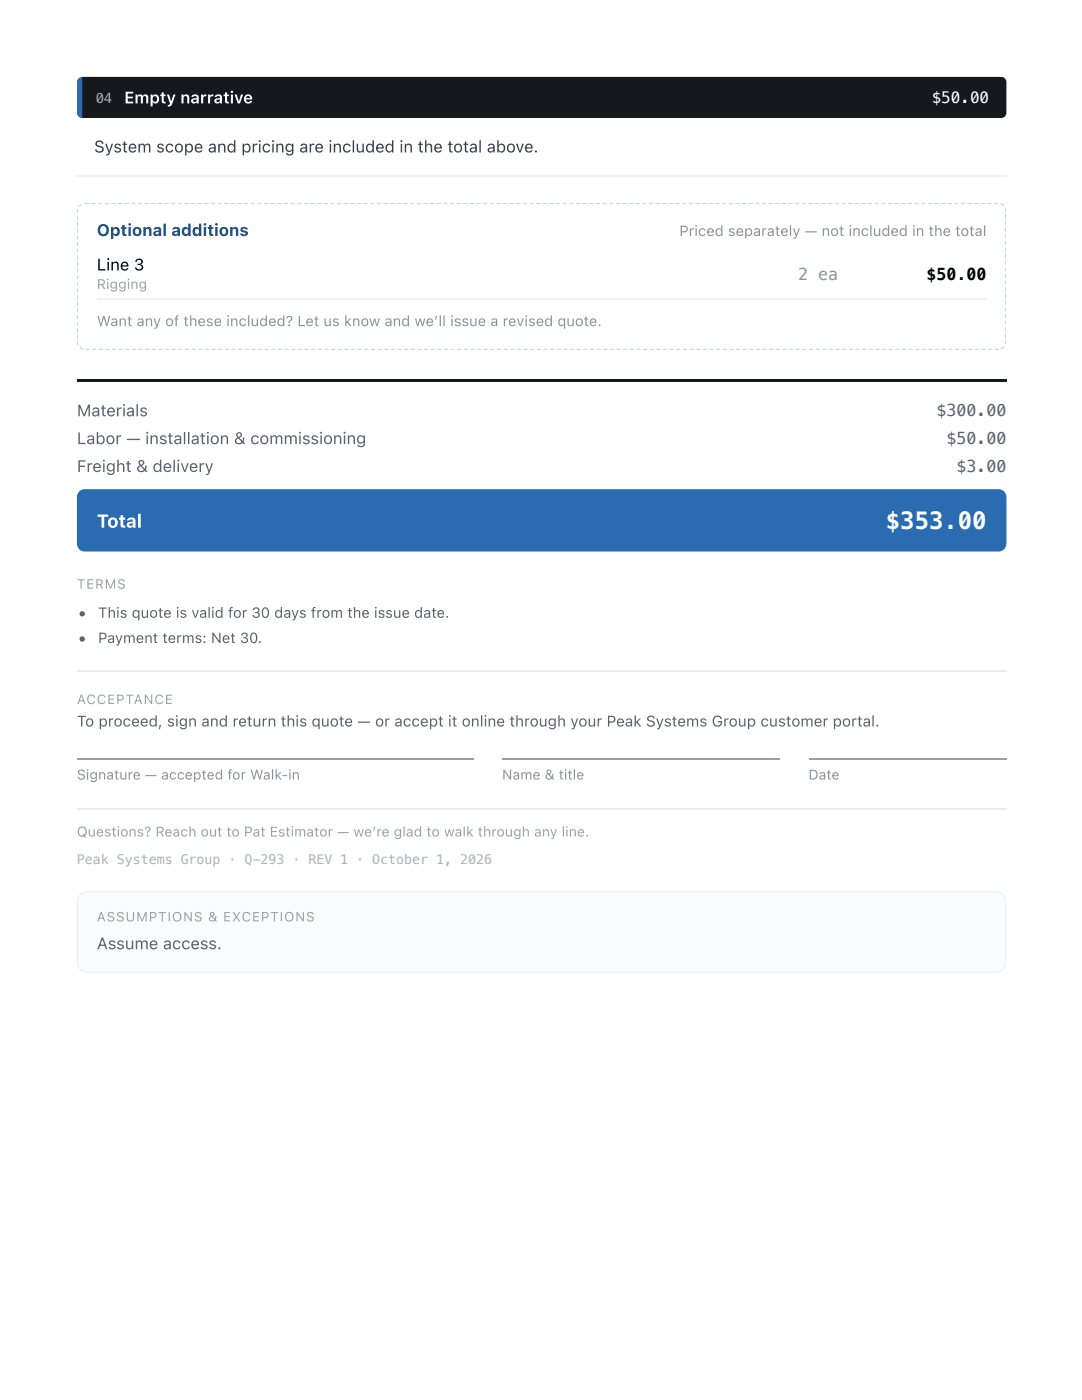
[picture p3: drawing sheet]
<svg xmlns="http://www.w3.org/2000/svg" width="216mm" height="279mm" viewBox="0 0 216 279" stroke-linecap="round" stroke-linejoin="round" font-family="sans-serif">
<path d="M16.2 15.4l183.6-.1a1.06 1.06 0 0 1 1 1.1v6.1a1.06 1.06 0 0 1-1 1h-183.4a.95 .95 0 0 1-.5-1v-6.1l.1-.6z" fill="#16181d"/>
<path d="M15.3 15.3h1.2v8.2h-1.2z" fill="#2b6cb0"/>
<path d="M15.3 35.1h185.5" fill="none" stroke="#f0f1f4" stroke-width=".26"/>
<g fill="#c4d6e9">
<path d="M18.3 40.4h.8v.4h-.8zM19.6 40.4h.8v.4h-.8zM20.9 40.4h.8v.4h-.8zM22.2 40.4h.8v.4h-.8zM23.6 40.4h.7v.4h-.7zM24.9 40.4h.8v.4h-.8zM26.2 40.4h.8v.4h-.8zM27.5 40.4h.8v.4h-.8zM28.9 40.4h.7v.4h-.7zM30.2 40.4h.8v.4h-.8zM31.5 40.4h.8v.4h-.8zM32.8 40.4h.8v.4h-.8zM34.2 40.4h.7v.4h-.7zM35.5 40.4h.8v.4h-.8zM36.8 40.4h.8v.4h-.8zM38.1 40.4h.8v.4h-.8zM39.5 40.4h.7v.4h-.7zM40.8 40.4h.8v.4h-.8zM42.1 40.4h.8v.4h-.8zM43.4 40.4h.8v.4h-.8zM44.7 40.4h.8v.4h-.8zM46.1 40.4h.8v.4h-.8zM47.4 40.4h.8v.4h-.8zM48.7 40.4h.8v.4h-.8zM50 40.4h.8v.4h-.8zM51.4 40.4h.8v.4h-.8zM52.7 40.4h.8v.4h-.8zM54 40.4h.8v.4h-.8zM55.3 40.4h.8v.4h-.8zM56.7 40.4h.8v.4h-.8zM58 40.4h.8v.4h-.8zM59.3 40.4h.8v.4h-.8zM60.6 40.4h.8v.4h-.8zM62 40.4h.8v.4h-.8zM63.3 40.4h.8v.4h-.8zM64.6 40.4h.8v.4h-.8zM65.9 40.4h.8v.4h-.8zM67.3 40.4h.8v.4h-.8zM68.6 40.4h.8v.4h-.8zM69.9 40.4h.8v.4h-.8zM71.2 40.4h.8v.4h-.8zM72.6 40.4h.8v.4h-.8zM73.9 40.4h.8v.4h-.8zM75.2 40.4h.8v.4h-.8zM76.5 40.4h.8v.4h-.8zM77.9 40.4h.8v.4h-.8zM79.2 40.4h.8v.4h-.8zM80.5 40.4h.8v.4h-.8zM81.8 40.4h.8v.4h-.8zM83.2 40.4h.8v.4h-.8zM84.5 40.4h.8v.4h-.8zM85.8 40.4h.8v.4h-.8zM87.1 40.4h.8v.4h-.8zM88.5 40.4h.8v.4h-.8zM89.8 40.4h.8v.4h-.8zM91.1 40.4h.8v.4h-.8zM92.4 40.4h.8v.4h-.8zM93.8 40.4h.8v.4h-.8zM95.1 40.4h.8v.4h-.8zM96.4 40.4h.8v.4h-.8zM97.7 40.4h.8v.4h-.8zM99.1 40.4h.7v.4h-.7zM100.4 40.4h.8v.4h-.8zM101.7 40.4h.8v.4h-.8zM103 40.4h.8v.4h-.8zM104.4 40.4h.7v.4h-.7zM105.7 40.4h.8v.4h-.8zM107 40.4h.8v.4h-.8zM108.3 40.4h.8v.4h-.8zM109.7 40.4h.7v.4h-.7zM111 40.4h.8v.4h-.8zM112.3 40.4h.8v.4h-.8zM113.6 40.4h.8v.4h-.8zM115 40.4h.7v.4h-.7zM116.3 40.4h.8v.4h-.8zM117.6 40.4h.8v.4h-.8zM118.9 40.4h.8v.4h-.8zM120.2 40.4h.8v.4h-.8zM121.6 40.4h.8v.4h-.8zM122.9 40.4h.8v.4h-.8zM124.2 40.4h.8v.4h-.8zM125.5 40.4h.8v.4h-.8zM126.9 40.4h.8v.4h-.8zM128.2 40.4h.8v.4h-.8zM129.5 40.4h.8v.4h-.8zM130.8 40.4h.8v.4h-.8zM132.2 40.4h.8v.4h-.8zM133.5 40.4h.8v.4h-.8zM134.8 40.4h.8v.4h-.8zM136.1 40.4h.8v.4h-.8zM137.5 40.4h.8v.4h-.8zM138.8 40.4h.8v.4h-.8zM140.1 40.4h.8v.4h-.8zM141.4 40.4h.8v.4h-.8zM142.8 40.4h.8v.4h-.8zM144.1 40.4h.8v.4h-.8zM145.4 40.4h.8v.4h-.8zM146.7 40.4h.8v.4h-.8zM148.1 40.4h.8v.4h-.8zM149.4 40.4h.8v.4h-.8zM150.7 40.4h.8v.4h-.8zM152 40.4h.8v.4h-.8zM153.4 40.4h.8v.4h-.8zM154.7 40.4h.8v.4h-.8zM156 40.4h.8v.4h-.8zM157.3 40.4h.8v.4h-.8zM158.7 40.4h.8v.4h-.8zM160 40.4h.8v.4h-.8zM161.3 40.4h.8v.4h-.8zM162.6 40.4h.8v.4h-.8zM164 40.4h.8v.4h-.8zM165.3 40.4h.8v.4h-.8zM166.6 40.4h.8v.4h-.8zM167.9 40.4h.8v.4h-.8zM169.3 40.4h.8v.4h-.8zM170.6 40.4h.8v.4h-.8zM171.9 40.4h.8v.4h-.8zM173.2 40.4h.8v.4h-.8zM174.6 40.4h.7v.4h-.7zM175.9 40.4h.8v.4h-.8zM177.2 40.4h.8v.4h-.8zM178.5 40.4h.8v.4h-.8zM179.9 40.4h.7v.4h-.7zM181.2 40.4h.8v.4h-.8zM182.5 40.4h.8v.4h-.8zM183.8 40.4h.8v.4h-.8zM185.2 40.4h.7v.4h-.7zM186.5 40.4h.8v.4h-.8zM187.8 40.4h.8v.4h-.8zM189.1 40.4h.8v.4h-.8zM190.5 40.4h.7v.4h-.7zM191.8 40.4h.8v.4h-.8zM193.1 40.4h.8v.4h-.8zM194.4 40.4h.8v.4h-.8zM195.7 40.4h.8v.4h-.8zM197.1 40.4h.8v.4h-.8zM198.4 40.4h.8v.4h-.8zM199.8 40.4l.4 .1 .4 .3-.4 .4-.6-.4zM200.4 41.5l.4-.1zM200.5 41.5h.3zM200.5 41.5h.3zM200.5 41.5h.3zM200.5 41.5h.3zM200.5 41.5h.3zM200.5 41.5h.3zM200.5 41.5h.3zM200.5 41.5h.3zM200.5 41.5h.3zM200.5 41.5h.3zM200.5 41.5h.3zM200.5 41.5h.3zM200.5 41.5h.3zM200.5 41.5h.3zM200.5 41.5h.3zM200.5 41.5h.3zM200.5 41.5h.3zM200.5 41.5h.3zM200.5 41.5h.3zM200.5 41.5h.3zM199.7 41.5h1zM198.5 41.5h.8zM197.2 41.5h.8zM195.9 41.5h.8zM194.6 41.5h.8zM193.2 41.5h.8zM191.9 41.5h.8zM190.6 41.5h.8zM189.3 41.5h.8zM187.9 41.5h.8zM186.6 41.5h.8zM185.3 41.5h.8zM184 41.5h.8zM182.6 41.5h.8zM181.3 41.5h.8zM180 41.5h.8zM178.7 41.5h.8zM177.3 41.5h.8zM176 41.5h.8zM174.7 41.5h.8zM173.4 41.5h.8zM172 41.5h.8zM170.7 41.5h.8zM169.4 41.5h.8zM168.1 41.5h.8zM166.7 41.5h.8zM165.4 41.5h.8zM164.1 41.5h.8zM162.8 41.5h.8zM161.4 41.5h.8zM160.1 41.5h.8zM158.8 41.5h.8zM157.5 41.5h.8zM156.1 41.5h.8zM154.8 41.5h.8zM153.5 41.5h.8zM152.2 41.5h.8zM150.9 41.5h.7zM149.5 41.5h.8zM148.2 41.5h.8zM146.9 41.5h.8zM145.6 41.5h.7zM144.2 41.5h.8zM142.9 41.5h.8zM141.6 41.5h.8zM140.3 41.5h.7zM138.9 41.5h.8zM137.6 41.5h.8zM136.3 41.5h.8zM135 41.5h.7zM133.6 41.5h.8zM132.3 41.5h.8zM131 41.5h.8zM129.7 41.5h.8zM128.3 41.5h.8zM127 41.5h.8zM125.7 41.5h.8zM124.4 41.5h.8zM123 41.5h.8zM121.7 41.5h.8zM120.4 41.5h.8zM119.1 41.5h.8zM117.7 41.5h.8zM116.4 41.5h.8zM115.1 41.5h.8zM113.8 41.5h.8zM112.4 41.5h.8zM111.1 41.5h.8zM109.8 41.5h.8zM108.5 41.5h.8zM107.1 41.5h.8zM105.8 41.5h.8zM104.5 41.5h.8zM103.2 41.5h.8zM101.8 41.5h.8zM100.5 41.5h.8zM99.2 41.5h.8zM97.9 41.5h.8zM96.5 41.5h.8zM95.2 41.5h.8zM93.9 41.5h.8zM92.6 41.5h.8zM91.2 41.5h.8zM89.9 41.5h.8zM88.6 41.5h.8zM87.3 41.5h.8zM85.9 41.5h.8zM84.6 41.5h.8zM83.3 41.5h.8zM82 41.5h.8zM80.6 41.5h.8zM79.3 41.5h.8zM78 41.5h.8zM76.7 41.5h.8zM75.4 41.5h.7zM74 41.5h.8zM72.7 41.5h.8zM71.4 41.5h.8zM70.1 41.5h.7zM68.7 41.5h.8zM67.4 41.5h.8zM66.1 41.5h.8zM64.8 41.5h.7zM63.4 41.5h.8zM62.1 41.5h.8zM60.8 41.5h.8zM59.5 41.5h.8zM58.1 41.5h.8zM56.8 41.5h.8zM55.5 41.5h.8zM54.2 41.5h.8zM52.8 41.5h.8zM51.5 41.5h.8zM50.2 41.5h.8zM48.9 41.5h.8zM47.5 41.5h.8zM46.2 41.5h.8zM44.9 41.5h.8zM43.6 41.5h.8zM42.2 41.5h.8zM40.9 41.5h.8zM39.6 41.5h.8zM38.3 41.5h.8zM36.9 41.5h.8zM35.6 41.5h.8zM34.3 41.5h.8zM33 41.5h.8zM31.6 41.5h.8zM30.3 41.5h.8zM29 41.5h.8zM27.7 41.5h.8zM26.3 41.5h.8zM25 41.5h.8zM23.7 41.5h.8zM22.4 41.5h.8zM21 41.5h.8zM19.7 41.5h.8zM18.4 41.5h.8zM17.1 41.5h.8zM15.6 41.5h1zM15.3 41.5h.5zM15.3 41.5h.3zM15.3 41.5h.3zM15.3 41.5h.3zM15.3 41.5h.3zM15.3 41.5h.3zM15.3 41.5h.3zM15.3 41.5h.3zM15.3 41.5h.3zM15.3 41.5h.3zM15.3 41.5h.3zM15.3 41.5h.3zM15.3 41.5h.3zM15.3 41.5h.3zM15.3 41.5h.3zM15.3 41.5h.3zM15.3 41.5h.3zM15.3 41.5h.3zM15.3 41.5h.3zM15.3 41.5h.3zM15.3 41.5h.4zM15.7 40.7l.4-.3 .3 .5-.6 .5-.4-.4zM16.7 40.4h1v.4h-.9z"/>
<path d="M18.3 68.9h.8zM19.6 68.9h.8zM20.9 68.9h.8zM22.2 68.9h.8zM23.6 68.9h.7zM24.9 68.9h.8zM26.2 68.9h.8zM27.5 68.9h.8zM28.9 68.9h.7zM30.2 68.9h.8zM31.5 68.9h.8zM32.8 68.9h.8zM34.2 68.9h.7zM35.5 68.9h.8zM36.8 68.9h.8zM38.1 68.9h.8zM39.5 68.9h.7zM40.8 68.9h.8zM42.1 68.9h.8zM43.4 68.9h.8zM44.7 68.9h.8zM46.1 68.9h.8zM47.4 68.9h.8zM48.7 68.9h.8zM50 68.9h.8zM51.4 68.9h.8zM52.7 68.9h.8zM54 68.9h.8zM55.3 68.9h.8zM56.7 68.9h.8zM58 68.9h.8zM59.3 68.9h.8zM60.6 68.9h.8zM62 68.9h.8zM63.3 68.9h.8zM64.6 68.9h.8zM65.9 68.9h.8zM67.3 68.9h.8zM68.6 68.9h.8zM69.9 68.9h.8zM71.2 68.9h.8zM72.6 68.9h.8zM73.9 68.9h.8zM75.2 68.9h.8zM76.5 68.9h.8zM77.9 68.9h.8zM79.2 68.9h.8zM80.5 68.9h.8zM81.8 68.9h.8zM83.2 68.9h.8zM84.5 68.9h.8zM85.8 68.9h.8zM87.1 68.9h.8zM88.5 68.9h.8zM89.8 68.9h.8zM91.1 68.9h.8zM92.4 68.9h.8zM93.8 68.9h.8zM95.1 68.9h.8zM96.4 68.9h.8zM97.7 68.9h.8zM99.1 68.9h.7zM100.4 68.9h.8zM101.7 68.9h.8zM103 68.9h.8zM104.4 68.9h.7zM105.7 68.9h.8zM107 68.9h.8zM108.3 68.9h.8zM109.7 68.9h.7zM111 68.9h.8zM112.3 68.9h.8zM113.6 68.9h.8zM115 68.9h.7zM116.3 68.9h.8zM117.6 68.9h.8zM118.9 68.9h.8zM120.2 68.9h.8zM121.6 68.9h.8zM122.9 68.9h.8zM124.2 68.9h.8zM125.5 68.9h.8zM126.9 68.9h.8zM128.2 68.9h.8zM129.5 68.9h.8zM130.8 68.9h.8zM132.2 68.9h.8zM133.5 68.9h.8zM134.8 68.9h.8zM136.1 68.9h.8zM137.5 68.9h.8zM138.8 68.9h.8zM140.1 68.9h.8zM141.4 68.9h.8zM142.8 68.9h.8zM144.1 68.9h.8zM145.4 68.9h.8zM146.7 68.9h.8zM148.1 68.9h.8zM149.4 68.9h.8zM150.7 68.9h.8zM152 68.9h.8zM153.4 68.9h.8zM154.7 68.9h.8zM156 68.9h.8zM157.3 68.9h.8zM158.7 68.9h.8zM160 68.9h.8zM161.3 68.9h.8zM162.6 68.9h.8zM164 68.9h.8zM165.3 68.9h.8zM166.6 68.9h.8zM167.9 68.9h.8zM169.3 68.9h.8zM170.6 68.9h.8zM171.9 68.9h.8zM173.2 68.9h.8zM174.6 68.9h.7zM175.9 68.9h.8zM177.2 68.9h.8zM178.5 68.9h.8zM179.9 68.9h.7zM181.2 68.9h.8zM182.5 68.9h.8zM183.8 68.9h.8zM185.2 68.9h.7zM186.5 68.9h.8zM187.8 68.9h.8zM189.1 68.9h.8zM190.5 68.9h.7zM191.8 68.9h.8zM193.1 68.9h.8zM194.4 68.9h.8zM195.7 68.9h.8zM197.1 68.9h.8zM198.4 68.9h.8zM199.6 68.9h1zM200.4 68.9h.4zM200.5 68.9h.3zM200.5 68.9h.3zM200.5 68.9h.3zM200.5 68.9h.3zM200.5 68.9h.3zM200.5 68.9h.3zM200.5 68.9h.3zM200.5 68.9h.3zM200.5 68.9h.3zM200.5 68.9h.3zM200.5 68.9h.3zM200.5 68.9h.3zM200.5 68.9h.3zM200.5 68.9h.3zM200.5 68.9h.3zM200.5 68.9h.3zM200.5 68.9h.3zM200.5 68.9h.3zM200.5 68.9h.3zM200.5 68.9h.3zM199.7 69.5l.6-.5 .4 .4-.5 .5h-.3zM198.5 69.6h.8v.3h-.8zM197.2 69.6h.8v.3h-.8zM195.9 69.6h.8v.3h-.8zM194.6 69.6h.8v.3h-.8zM193.2 69.6h.8v.3h-.8zM191.9 69.6h.8v.3h-.8zM190.6 69.6h.8v.3h-.8zM189.3 69.6h.8v.3h-.8zM187.9 69.6h.8v.3h-.8zM186.6 69.6h.8v.3h-.8zM185.3 69.6h.8v.3h-.8zM184 69.6h.8v.3h-.8zM182.6 69.6h.8v.3h-.8zM181.3 69.6h.8v.3h-.8zM180 69.6h.8v.3h-.8zM178.7 69.6h.8v.3h-.8zM177.3 69.6h.8v.3h-.8zM176 69.6h.8v.3h-.8zM174.7 69.6h.8v.3h-.8zM173.4 69.6h.8v.3h-.8zM172 69.6h.8v.3h-.8zM170.7 69.6h.8v.3h-.8zM169.4 69.6h.8v.3h-.8zM168.1 69.6h.8v.3h-.8zM166.7 69.6h.8v.3h-.8zM165.4 69.6h.8v.3h-.8zM164.1 69.6h.8v.3h-.8zM162.8 69.6h.8v.3h-.8zM161.4 69.6h.8v.3h-.8zM160.1 69.6h.8v.3h-.8zM158.8 69.6h.8v.3h-.8zM157.5 69.6h.8v.3h-.8zM156.1 69.6h.8v.3h-.8zM154.8 69.6h.8v.3h-.8zM153.5 69.6h.8v.3h-.8zM152.2 69.6h.8v.3h-.8zM150.9 69.6h.7v.3h-.7zM149.5 69.6h.8v.3h-.8zM148.2 69.6h.8v.3h-.8zM146.9 69.6h.8v.3h-.8zM145.6 69.6h.7v.3h-.7zM144.2 69.6h.8v.3h-.8zM142.9 69.6h.8v.3h-.8zM141.6 69.6h.8v.3h-.8zM140.3 69.6h.7v.3h-.7zM138.9 69.6h.8v.3h-.8zM137.6 69.6h.8v.3h-.8zM136.3 69.6h.8v.3h-.8zM135 69.6h.7v.3h-.7zM133.6 69.6h.8v.3h-.8zM132.3 69.6h.8v.3h-.8zM131 69.6h.8v.3h-.8zM129.7 69.6h.8v.3h-.8zM128.3 69.6h.8v.3h-.8zM127 69.6h.8v.3h-.8zM125.7 69.6h.8v.3h-.8zM124.4 69.6h.8v.3h-.8zM123 69.6h.8v.3h-.8zM121.7 69.6h.8v.3h-.8zM120.4 69.6h.8v.3h-.8zM119.1 69.6h.8v.3h-.8zM117.7 69.6h.8v.3h-.8zM116.4 69.6h.8v.3h-.8zM115.1 69.6h.8v.3h-.8zM113.8 69.6h.8v.3h-.8zM112.4 69.6h.8v.3h-.8zM111.1 69.6h.8v.3h-.8zM109.8 69.6h.8v.3h-.8zM108.5 69.6h.8v.3h-.8zM107.1 69.6h.8v.3h-.8zM105.8 69.6h.8v.3h-.8zM104.5 69.6h.8v.3h-.8zM103.2 69.6h.8v.3h-.8zM101.8 69.6h.8v.3h-.8zM100.5 69.6h.8v.3h-.8zM99.2 69.6h.8v.3h-.8zM97.9 69.6h.8v.3h-.8zM96.5 69.6h.8v.3h-.8zM95.2 69.6h.8v.3h-.8zM93.9 69.6h.8v.3h-.8zM92.6 69.6h.8v.3h-.8zM91.2 69.6h.8v.3h-.8zM89.9 69.6h.8v.3h-.8zM88.6 69.6h.8v.3h-.8zM87.3 69.6h.8v.3h-.8zM85.9 69.6h.8v.3h-.8zM84.6 69.6h.8v.3h-.8zM83.3 69.6h.8v.3h-.8zM82 69.6h.8v.3h-.8zM80.6 69.6h.8v.3h-.8zM79.3 69.6h.8v.3h-.8zM78 69.6h.8v.3h-.8zM76.7 69.6h.8v.3h-.8zM75.4 69.6h.7v.3h-.7zM74 69.6h.8v.3h-.8zM72.7 69.6h.8v.3h-.8zM71.4 69.6h.8v.3h-.8zM70.1 69.6h.7v.3h-.7zM68.7 69.6h.8v.3h-.8zM67.4 69.6h.8v.3h-.8zM66.1 69.6h.8v.3h-.8zM64.8 69.6h.7v.3h-.7zM63.4 69.6h.8v.3h-.8zM62.1 69.6h.8v.3h-.8zM60.8 69.6h.8v.3h-.8zM59.5 69.6h.8v.3h-.8zM58.1 69.6h.8v.3h-.8zM56.8 69.6h.8v.3h-.8zM55.5 69.6h.8v.3h-.8zM54.2 69.6h.8v.3h-.8zM52.8 69.6h.8v.3h-.8zM51.5 69.6h.8v.3h-.8zM50.2 69.6h.8v.3h-.8zM48.9 69.6h.8v.3h-.8zM47.5 69.6h.8v.3h-.8zM46.2 69.6h.8v.3h-.8zM44.9 69.6h.8v.3h-.8zM43.6 69.6h.8v.3h-.8zM42.2 69.6h.8v.3h-.8zM40.9 69.6h.8v.3h-.8zM39.6 69.6h.8v.3h-.8zM38.3 69.6h.8v.3h-.8zM36.9 69.6h.8v.3h-.8zM35.6 69.6h.8v.3h-.8zM34.3 69.6h.8v.3h-.8zM33 69.6h.8v.3h-.8zM31.6 69.6h.8v.3h-.8zM30.3 69.6h.8v.3h-.8zM29 69.6h.8v.3h-.8zM27.7 69.6h.8v.3h-.8zM26.3 69.6h.8v.3h-.8zM25 69.6h.8v.3h-.8zM23.7 69.6h.8v.3h-.8zM22.4 69.6h.8v.3h-.8zM21 69.6h.8v.3h-.8zM19.7 69.6h.8v.3h-.8zM18.4 69.6h.8v.3h-.8zM17.1 69.6h.8v.3h-.8zM16 69.2l.6 .3-.1 .4h-.5l-.4-.3zM15.3 68.9h.5l-.5 .2zM15.3 68.9h.3zM15.3 68.9h.3zM15.3 68.9h.3zM15.3 68.9h.3zM15.3 68.9h.3zM15.3 68.9h.3zM15.3 68.9h.3zM15.3 68.9h.3zM15.3 68.9h.3zM15.3 68.9h.3zM15.3 68.9h.3zM15.3 68.9h.3zM15.3 68.9h.3zM15.3 68.9h.3zM15.3 68.9h.3zM15.3 68.9h.3zM15.3 68.9h.3zM15.3 68.9h.3zM15.3 68.9h.3zM15.3 68.9h.4zM15.4 68.9h1zM16.7 68.9h1z"/>
<path d="M199.8 40.4v.4zM199.8 40.4v.4zM199.8 40.4v.4zM199.8 40.4v.4zM199.8 40.4v.4zM199.8 40.4v.4zM199.8 40.4v.4zM199.8 40.4v.4zM199.8 40.4v.4zM199.8 40.4v.4zM199.8 40.4v.4zM199.8 40.4v.4zM199.8 40.4v.4zM199.8 40.4v.4zM199.8 40.4v.4zM199.8 40.4v.4zM199.8 40.4v.4zM199.8 40.4v.4zM199.8 40.4v.4zM199.8 40.4v.4zM199.8 40.4v.4zM199.8 40.4v.4zM199.8 40.4v.4zM199.8 40.4v.4zM199.8 40.4v.4zM199.8 40.4v.4zM199.8 40.4v.4zM199.8 40.4v.4zM199.8 40.4v.4zM199.8 40.4v.4zM199.8 40.4v.4zM199.8 40.4v.4zM199.8 40.4v.4zM199.8 40.4v.4zM199.8 40.4v.4zM199.8 40.4v.4zM199.8 40.4v.4zM199.8 40.4v.4zM199.8 40.4v.4zM199.8 40.4v.4zM199.8 40.4v.4zM199.8 40.4v.4zM199.8 40.4v.4zM199.8 40.4v.4zM199.8 40.4v.4zM199.8 40.4v.4zM199.8 40.4v.4zM199.8 40.4v.4zM199.8 40.4v.4zM199.8 40.4v.4zM199.8 40.4v.4zM199.8 40.4v.4zM199.8 40.4v.4zM199.8 40.4v.4zM199.8 40.4v.4zM199.8 40.4v.4zM199.8 40.4v.4zM199.8 40.4v.4zM199.8 40.4v.4zM199.8 40.4v.4zM199.8 40.4v.4zM199.8 40.4v.4zM199.8 40.4v.4zM199.8 40.4v.4zM199.8 40.4v.4zM199.8 40.4v.4zM199.8 40.4v.4zM199.8 40.4v.4zM199.8 40.4v.4zM199.8 40.4v.4zM199.8 40.4v.4zM199.8 40.4v.4zM199.8 40.4v.4zM199.8 40.4v.4zM199.8 40.4v.4zM199.8 40.4v.4zM199.8 40.4v.4zM199.8 40.4v.4zM199.8 40.4v.4zM199.8 40.4v.4zM199.8 40.4v.4zM199.8 40.4v.4zM199.8 40.4v.4zM199.8 40.4v.4zM199.8 40.4v.4zM199.8 40.4v.4zM199.8 40.4v.4zM199.8 40.4v.4zM199.8 40.4v.4zM199.8 40.4v.4zM199.8 40.4v.4zM199.8 40.4v.4zM199.8 40.4v.4zM199.8 40.4v.4zM199.8 40.4v.4zM199.8 40.4v.4zM199.8 40.4v.4zM199.8 40.4v.4zM199.8 40.4v.4zM199.8 40.4v.4zM199.8 40.4v.4zM199.8 40.4v.4zM199.8 40.4v.4zM199.8 40.4v.4zM199.8 40.4v.4zM199.8 40.4v.4zM199.8 40.4v.4zM199.8 40.4v.4zM199.8 40.4v.4zM199.8 40.4v.4zM199.8 40.4v.4zM199.8 40.4v.4zM199.8 40.4v.4zM199.8 40.4v.4zM199.8 40.4v.4zM199.8 40.4v.4zM199.8 40.4v.4zM199.8 40.4v.4zM199.8 40.4v.4zM199.8 40.4v.4zM199.8 40.4v.4zM199.8 40.4v.4zM199.8 40.4v.4zM199.8 40.4v.4zM199.8 40.4v.4zM199.8 40.4v.4zM199.8 40.4v.4zM199.8 40.4v.4zM199.8 40.4v.4zM199.8 40.4v.4zM199.8 40.4v.4zM199.8 40.4v.4zM199.8 40.4v.4zM199.8 40.4v.4zM199.8 40.4v.4zM199.8 40.4v.4zM199.8 40.4v.4zM199.8 40.4l.4 .1 .4 .3-.4 .4-.4-.3zM200.4 41.6l.4-.2v.8h-.3zM200.5 42.8h.3v.8h-.3zM200.5 44.1h.3v.8h-.3zM200.5 45.4h.3v.8h-.3zM200.5 46.8h.3v.7h-.3zM200.5 48.1h.3v.8h-.3zM200.5 49.4h.3v.8h-.3zM200.5 50.7h.3v.8h-.3zM200.5 52.1h.3v.7h-.3zM200.5 53.4h.3v.8h-.3zM200.5 54.7h.3v.8h-.3zM200.5 56h.3v.8h-.3zM200.5 57.3h.3v.8h-.3zM200.5 58.7h.3v.8h-.3zM200.5 60h.3v.8h-.3zM200.5 61.3h.3v.8h-.3zM200.5 62.6h.3v.8h-.3zM200.5 64h.3v.8h-.3zM200.5 65.3h.3v.8h-.3zM200.5 66.6h.3v.8h-.3zM200.5 67.9h.3v.9l-.3-.2zM199.9 69.4l.4-.4 .4 .4-.5 .5h-.3zM199.8 69.6v.3zM199.8 69.6v.3zM199.8 69.6v.3zM199.8 69.6v.3zM199.8 69.6v.3zM199.8 69.6v.3zM199.8 69.6v.3zM199.8 69.6v.3zM199.8 69.6v.3zM199.8 69.6v.3zM199.8 69.6v.3zM199.8 69.6v.3zM199.8 69.6v.3zM199.8 69.6v.3zM199.8 69.6v.3zM199.8 69.6v.3zM199.8 69.6v.3zM199.8 69.6v.3zM199.8 69.6v.3zM199.8 69.6v.3zM199.8 69.6v.3zM199.8 69.6v.3zM199.8 69.6v.3zM199.8 69.6v.3zM199.8 69.6v.3zM199.8 69.6v.3zM199.8 69.6v.3zM199.8 69.6v.3zM199.8 69.6v.3zM199.8 69.6v.3zM199.8 69.6v.3zM199.8 69.6v.3zM199.8 69.6v.3zM199.8 69.6v.3zM199.8 69.6v.3zM199.8 69.6v.3zM199.8 69.6v.3zM199.8 69.6v.3zM199.8 69.6v.3zM199.8 69.6v.3zM199.8 69.6v.3zM199.8 69.6v.3zM199.8 69.6v.3zM199.8 69.6v.3zM199.8 69.6v.3zM199.8 69.6v.3zM199.8 69.6v.3zM199.8 69.6v.3zM199.8 69.6v.3zM199.8 69.6v.3zM199.8 69.6v.3zM199.8 69.6v.3zM199.8 69.6v.3zM199.8 69.6v.3zM199.8 69.6v.3zM199.8 69.6v.3zM199.8 69.6v.3zM199.8 69.6v.3zM199.8 69.6v.3zM199.8 69.6v.3zM199.8 69.6v.3zM199.8 69.6v.3zM199.8 69.6v.3zM199.8 69.6v.3zM199.8 69.6v.3zM199.8 69.6v.3zM199.8 69.6v.3zM199.8 69.6v.3zM199.8 69.6v.3zM199.8 69.6v.3zM199.8 69.6v.3zM199.8 69.6v.3zM199.8 69.6v.3zM199.8 69.6v.3zM199.8 69.6v.3zM199.8 69.6v.3zM199.8 69.6v.3zM199.8 69.6v.3zM199.8 69.6v.3zM199.8 69.6v.3zM199.8 69.6v.3zM199.8 69.6v.3zM199.8 69.6v.3zM199.8 69.6v.3zM199.8 69.6v.3zM199.8 69.6v.3zM199.8 69.6v.3zM199.8 69.6v.3zM199.8 69.6v.3zM199.8 69.6v.3zM199.8 69.6v.3zM199.8 69.6v.3zM199.8 69.6v.3zM199.8 69.6v.3zM199.8 69.6v.3zM199.8 69.6v.3zM199.8 69.6v.3zM199.8 69.6v.3zM199.8 69.6v.3zM199.8 69.6v.3zM199.8 69.6v.3zM199.8 69.6v.3zM199.8 69.6v.3zM199.8 69.6v.3zM199.8 69.6v.3zM199.8 69.6v.3zM199.8 69.6v.3zM199.8 69.6v.3zM199.8 69.6v.3zM199.8 69.6v.3zM199.8 69.6v.3zM199.8 69.6v.3zM199.8 69.6v.3zM199.8 69.6v.3zM199.8 69.6v.3zM199.8 69.6v.3zM199.8 69.6v.3zM199.8 69.6v.3zM199.8 69.6v.3zM199.8 69.6v.3zM199.8 69.6v.3zM199.8 69.6v.3zM199.8 69.6v.3zM199.8 69.6v.3zM199.8 69.6v.3zM199.8 69.6v.3zM199.8 69.6v.3zM199.8 69.6v.3zM199.8 69.6v.3zM199.8 69.6v.3zM199.8 69.6v.3zM199.8 69.6v.3zM199.8 69.6v.3zM199.8 69.6v.3zM199.8 69.6v.3zM199.8 69.6v.3zM199.8 69.6v.3zM199.8 69.6v.3zM199.8 69.2v.7zM199.8 68.2v.9zM199.8 66.9v.7zM199.8 65.5v.8zM199.8 64.2v.8zM199.8 62.9v.8zM199.8 61.6v.8zM199.8 60.2v.8zM199.8 58.9v.8zM199.8 57.6v.8zM199.8 56.3v.8zM199.8 54.9v.8zM199.8 53.6v.8zM199.8 52.3v.8zM199.8 51v.8zM199.8 49.6v.8zM199.8 48.3v.8zM199.8 47v.8zM199.8 45.7v.8zM199.8 44.3v.8zM199.8 43v.8zM199.8 41.6v.9zM199.8 40.4v1zM199.8 40.4v.4z"/>
<path d="M16.3 40.4v.4zM16.3 40.4v.4zM16.3 40.4v.4zM16.3 40.4v.4zM16.3 40.4v.4zM16.3 40.4v.4zM16.3 40.4v.4zM16.3 40.4v.4zM16.3 40.4v.4zM16.3 40.4v.4zM16.3 40.4v.4zM16.3 40.4v.4zM16.3 40.4v.4zM16.3 40.4v.4zM16.3 40.4v.4zM16.3 40.4v.4zM16.3 40.4v.4zM16.3 40.4v.4zM16.3 40.4v.4zM16.3 40.4v.4zM16.3 40.4v.4zM16.3 40.4v.4zM16.3 40.4v.4zM16.3 40.4v.4zM16.3 40.4v.4zM16.3 40.4v.4zM16.3 40.4v.4zM16.3 40.4v.4zM16.3 40.4v.4zM16.3 40.4v.4zM16.3 40.4v.4zM16.3 40.4v.4zM16.3 40.4v.4zM16.3 40.4v.4zM16.3 40.4v.4zM16.3 40.4v.4zM16.3 40.4v.4zM16.3 40.4v.4zM16.3 40.4v.4zM16.3 40.4v.4zM16.3 40.4v.4zM16.3 40.4v.4zM16.3 40.4v.4zM16.3 40.4v.4zM16.3 40.4v.4zM16.3 40.4v.4zM16.3 40.4v.4zM16.3 40.4v.4zM16.3 40.4v.4zM16.3 40.4v.4zM16.3 40.4v.4zM16.3 40.4v.4zM16.3 40.4v.4zM16.3 40.4v.4zM16.3 40.4v.4zM16.3 40.4v.4zM16.3 40.4v.4zM16.3 40.4v.4zM16.3 40.4v.4zM16.3 40.4v.4zM16.3 40.4v.4zM16.3 40.4v.4zM16.3 40.4v.4zM16.3 40.4v.4zM16.3 40.4v.4zM16.3 40.4v.4zM16.3 40.4v.4zM16.3 40.4v.4zM16.3 40.4v.4zM16.3 40.4v.4zM16.3 40.4v.4zM16.3 40.4v.4zM16.3 40.4v.4zM16.3 40.4v.4zM16.3 40.4v.4zM16.3 40.4v.4zM16.3 40.4v.4zM16.3 40.4v.4zM16.3 40.4v.4zM16.3 40.4v.4zM16.3 40.4v.4zM16.3 40.4v.4zM16.3 40.4v.4zM16.3 40.4v.4zM16.3 40.4v.4zM16.3 40.4v.4zM16.3 40.4v.4zM16.3 40.4v.4zM16.3 40.4v.4zM16.3 40.4v.4zM16.3 40.4v.4zM16.3 40.4v.4zM16.3 40.4v.4zM16.3 40.4v.4zM16.3 40.4v.4zM16.3 40.4v.4zM16.3 40.4v.4zM16.3 40.4v.4zM16.3 40.4v.4zM16.3 40.4v.4zM16.3 40.4v.4zM16.3 40.4v.4zM16.3 40.4v.4zM16.3 40.4v.4zM16.3 40.4v.4zM16.3 40.4v.4zM16.3 40.4v.4zM16.3 40.4v.4zM16.3 40.4v.4zM16.3 40.4v.4zM16.3 40.4v.4zM16.3 40.4v.4zM16.3 40.4v.4zM16.3 40.4v.4zM16.3 40.4v.4zM16.3 40.4v.4zM16.3 40.4v.4zM16.3 40.4v.4zM16.3 40.4v.4zM16.3 40.4v.4zM16.3 40.4v.4zM16.3 40.4v.4zM16.3 40.4v.4zM16.3 40.4v.4zM16.3 40.4v.4zM16.3 40.4v.4zM16.3 40.4v.4zM16.3 40.4v.4zM16.3 40.4v.4zM16.3 40.4v.4zM16.3 40.4v.4zM16.3 40.4v.4zM16.3 40.4v.4zM16.3 40.4v.4zM16.3 40.4v.4zM16.3 40.4v.4zM16.3 40.4v.4zM16.3 40.4v.8zM16.3 41.4v.8zM16.3 42.8v.8zM16.3 44.1v.8zM16.3 45.4v.8zM16.3 46.8v.7zM16.3 48.1v.8zM16.3 49.4v.8zM16.3 50.7v.8zM16.3 52.1v.7zM16.3 53.4v.8zM16.3 54.7v.8zM16.3 56v.8zM16.3 57.3v.8zM16.3 58.7v.8zM16.3 60v.8zM16.3 61.3v.8zM16.3 62.6v.8zM16.3 64v.8zM16.3 65.3v.8zM16.3 66.6v.8zM16.3 67.9v.9zM16.3 69v.9zM16.3 69.6v.3zM16.3 69.6v.3zM16.3 69.6v.3zM16.3 69.6v.3zM16.3 69.6v.3zM16.3 69.6v.3zM16.3 69.6v.3zM16.3 69.6v.3zM16.3 69.6v.3zM16.3 69.6v.3zM16.3 69.6v.3zM16.3 69.6v.3zM16.3 69.6v.3zM16.3 69.6v.3zM16.3 69.6v.3zM16.3 69.6v.3zM16.3 69.6v.3zM16.3 69.6v.3zM16.3 69.6v.3zM16.3 69.6v.3zM16.3 69.6v.3zM16.3 69.6v.3zM16.3 69.6v.3zM16.3 69.6v.3zM16.3 69.6v.3zM16.3 69.6v.3zM16.3 69.6v.3zM16.3 69.6v.3zM16.3 69.6v.3zM16.3 69.6v.3zM16.3 69.6v.3zM16.3 69.6v.3zM16.3 69.6v.3zM16.3 69.6v.3zM16.3 69.6v.3zM16.3 69.6v.3zM16.3 69.6v.3zM16.3 69.6v.3zM16.3 69.6v.3zM16.3 69.6v.3zM16.3 69.6v.3zM16.3 69.6v.3zM16.3 69.6v.3zM16.3 69.6v.3zM16.3 69.6v.3zM16.3 69.6v.3zM16.3 69.6v.3zM16.3 69.6v.3zM16.3 69.6v.3zM16.3 69.6v.3zM16.3 69.6v.3zM16.3 69.6v.3zM16.3 69.6v.3zM16.3 69.6v.3zM16.3 69.6v.3zM16.3 69.6v.3zM16.3 69.6v.3zM16.3 69.6v.3zM16.3 69.6v.3zM16.3 69.6v.3zM16.3 69.6v.3zM16.3 69.6v.3zM16.3 69.6v.3zM16.3 69.6v.3zM16.3 69.6v.3zM16.3 69.6v.3zM16.3 69.6v.3zM16.3 69.6v.3zM16.3 69.6v.3zM16.3 69.6v.3zM16.3 69.6v.3zM16.3 69.6v.3zM16.3 69.6v.3zM16.3 69.6v.3zM16.3 69.6v.3zM16.3 69.6v.3zM16.3 69.6v.3zM16.3 69.6v.3zM16.3 69.6v.3zM16.3 69.6v.3zM16.3 69.6v.3zM16.3 69.6v.3zM16.3 69.6v.3zM16.3 69.6v.3zM16.3 69.6v.3zM16.3 69.6v.3zM16.3 69.6v.3zM16.3 69.6v.3zM16.3 69.6v.3zM16.3 69.6v.3zM16.3 69.6v.3zM16.3 69.6v.3zM16.3 69.6v.3zM16.3 69.6v.3zM16.3 69.6v.3zM16.3 69.6v.3zM16.3 69.6v.3zM16.3 69.6v.3zM16.3 69.6v.3zM16.3 69.6v.3zM16.3 69.6v.3zM16.3 69.6v.3zM16.3 69.6v.3zM16.3 69.6v.3zM16.3 69.6v.3zM16.3 69.6v.3zM16.3 69.6v.3zM16.3 69.6v.3zM16.3 69.6v.3zM16.3 69.6v.3zM16.3 69.6v.3zM16.3 69.6v.3zM16.3 69.6v.3zM16.3 69.6v.3zM16.3 69.6v.3zM16.3 69.6v.3zM16.3 69.6v.3zM16.3 69.6v.3zM16.3 69.6v.3zM16.3 69.6v.3zM16.3 69.6v.3zM16.3 69.6v.3zM16.3 69.6v.3zM16.3 69.6v.3zM16.3 69.6v.3zM16.3 69.6v.3zM16.3 69.6v.3zM16.3 69.6v.3zM16.3 69.6v.3zM16.3 69.6v.3zM16.3 69.6v.3zM16.3 69.6v.3zM16.3 69.6v.3zM16.3 69.6v.3zM16.3 69.6v.3zM16.3 69.6v.3zM16.3 69.6v.3zM16.3 69.6v.3zM16 69.2l.3 .2v.5h-.3l-.4-.3zM15.3 68.2h.3l.2 .6-.5 .3zM15.3 66.9h.3v.7h-.3zM15.3 65.5h.3v.8h-.3zM15.3 64.2h.3v.8h-.3zM15.3 62.9h.3v.8h-.3zM15.3 61.6h.3v.8h-.3zM15.3 60.2h.3v.8h-.3zM15.3 58.9h.3v.8h-.3zM15.3 57.6h.3v.8h-.3zM15.3 56.3h.3v.8h-.3zM15.3 54.9h.3v.8h-.3zM15.3 53.6h.3v.8h-.3zM15.3 52.3h.3v.8h-.3zM15.3 51h.3v.8h-.3zM15.3 49.6h.3v.8h-.3zM15.3 48.3h.3v.8h-.3zM15.3 47h.3v.8h-.3zM15.3 45.7h.3v.8h-.3zM15.3 44.3h.3v.8h-.3zM15.3 43h.3v.8h-.3zM15.3 41.6l.4 .2-.1 .7h-.3zM15.7 40.7l.4-.3 .2 .5-.5 .5-.4-.4zM16.3 40.4v.4z"/>
</g>
<path d="M19.3 59.7h177.5" fill="none" stroke="#f0f1f4" stroke-width=".26"/>
<path d="M15.3 75.7h185.5v.5h-185.5z" fill="#16181d"/>
<path d="M15.8 98.1l.5-.3 .6-.2h182.3a1.59 1.59 0 0 1 1.6 1.6v9.3a1.59 1.59 0 0 1-1.6 1.6h-182.3a1.59 1.59 0 0 1-1.6-1.6v-9.3l.2-.6z" fill="#2b6cb0"/>
<path d="M15.3 134h185.5M15.3 161.5h185.5" fill="none" stroke="#ececf0" stroke-width=".26"/>
<path d="M16.1 178.5a1.98 1.98 0 0 1 1.4-.6h181.2a1.98 1.98 0 0 1 2 2v12.2a1.98 1.98 0 0 1-2 2h-181.2a1.98 1.98 0 0 1-2-2v-12.2a1.98 1.98 0 0 1 .6-1.4z" fill="#fafbfc"/>
<path d="M16.1 178.5a1.98 1.98 0 0 1 1.4-.6h181.2a1.98 1.98 0 0 1 2 2v12.2a1.98 1.98 0 0 1-2 2h-181.2a1.98 1.98 0 0 1-2-2v-12.2a1.98 1.98 0 0 1 .6-1.4z" fill="none" stroke="#eef0f3" stroke-width=".26"/>
<g fill="#5b616e">
<circle cx="16.4" cy="122.5" r=".53"/>
<circle cx="16.4" cy="127.5" r=".53"/>
</g>
<path d="M15.3 151.5h79.2M100.3 151.5h55.3M161.4 151.5h39.4" fill="none" stroke="#9aa0ab" stroke-width=".26"/>
<text font-size="4.8" fill="#fff" x="176.8" y="105.6">$353.00</text>
<text font-size="3.7" fill="#fff" x="19.3" y="105.3">Total</text>
<text font-size="3.3" fill="#fff" x="24.8" y="20.6">Empty narrative</text>
<text font-size="3.3" fill="#3a3f4a" x="18.8" y="30.4">System scope and pricing are included in the total above.</text>
<text font-size="3.3" fill="#1f4e7f" x="19.3" y="47.1">Optional additions</text>
<g font-size="3.3">
<text x="19.3" y="54">Line 3</text>
<text x="184.9" y="55.8">$50.00</text>
</g>
<text font-size="3.3" fill="#8c919c" x="159.3" y="55.8">2 ea</text>
<g font-size="3.3" fill="#5b616e">
<text x="15.3" y="83.1">Materials</text>
<text x="186.9" y="83.1">$300.00</text>
<text x="15.3" y="88.6">Labor — installation &amp; commissioning</text>
<text x="188.9" y="88.6">$50.00</text>
<text x="15.3" y="94.2">Freight &amp; delivery</text>
<text x="190.9" y="94.2">$3.00</text>
<text x="19.3" y="189.4">Assume access.</text>
</g>
<text font-size="3.2" fill="#fff" x="185.9" y="20.6">$50.00</text>
<text font-size="3" fill="#5b616e" x="15.3" y="145">To proceed, sign and return this quote — or accept it online through your Peak Systems Group customer portal.</text>
<g font-size="2.9" fill="#8c919c">
<text x="135.6" y="47.1">Priced separately — not included in the total</text>
<text x="19.3" y="65.1">Want any of these included? Let us know and we’ll issue a revised quote.</text>
</g>
<g font-size="2.9" fill="#5b616e">
<text x="19.6" y="123.3">This quote is valid for 30 days from the issue date.</text>
<text x="19.6" y="128.3">Payment terms: Net 30.</text>
</g>
<text font-size="2.8" fill="#fff" x="19" y="20.6">04</text>
<g font-size="2.8" fill="#9aa0ab">
<text x="19.3" y="57.7">Rigging</text>
<text x="15.3" y="167">Questions? Reach out to Pat Estimator — we’re glad to walk through any line.</text>
</g>
<g font-size="2.8" fill="#8c919c">
<text x="15.3" y="155.6">Signature — accepted for Walk-in</text>
<text x="100.2" y="155.6">Name &amp; title</text>
<text x="161.3" y="155.6">Date</text>
</g>
<g font-size="2.6" fill="#9aa0ab">
<text x="15.3" y="117.5">TERMS</text>
<text x="15.3" y="140.5">ACCEPTANCE</text>
<text x="19.3" y="183.9">ASSUMPTIONS &amp; EXCEPTIONS</text>
</g>
<text font-size="2.6" fill="#aab0bb" x="15.3" y="172.5">Peak Systems Group · Q-293 · REV 1 · October 1, 2026</text>
</svg>
